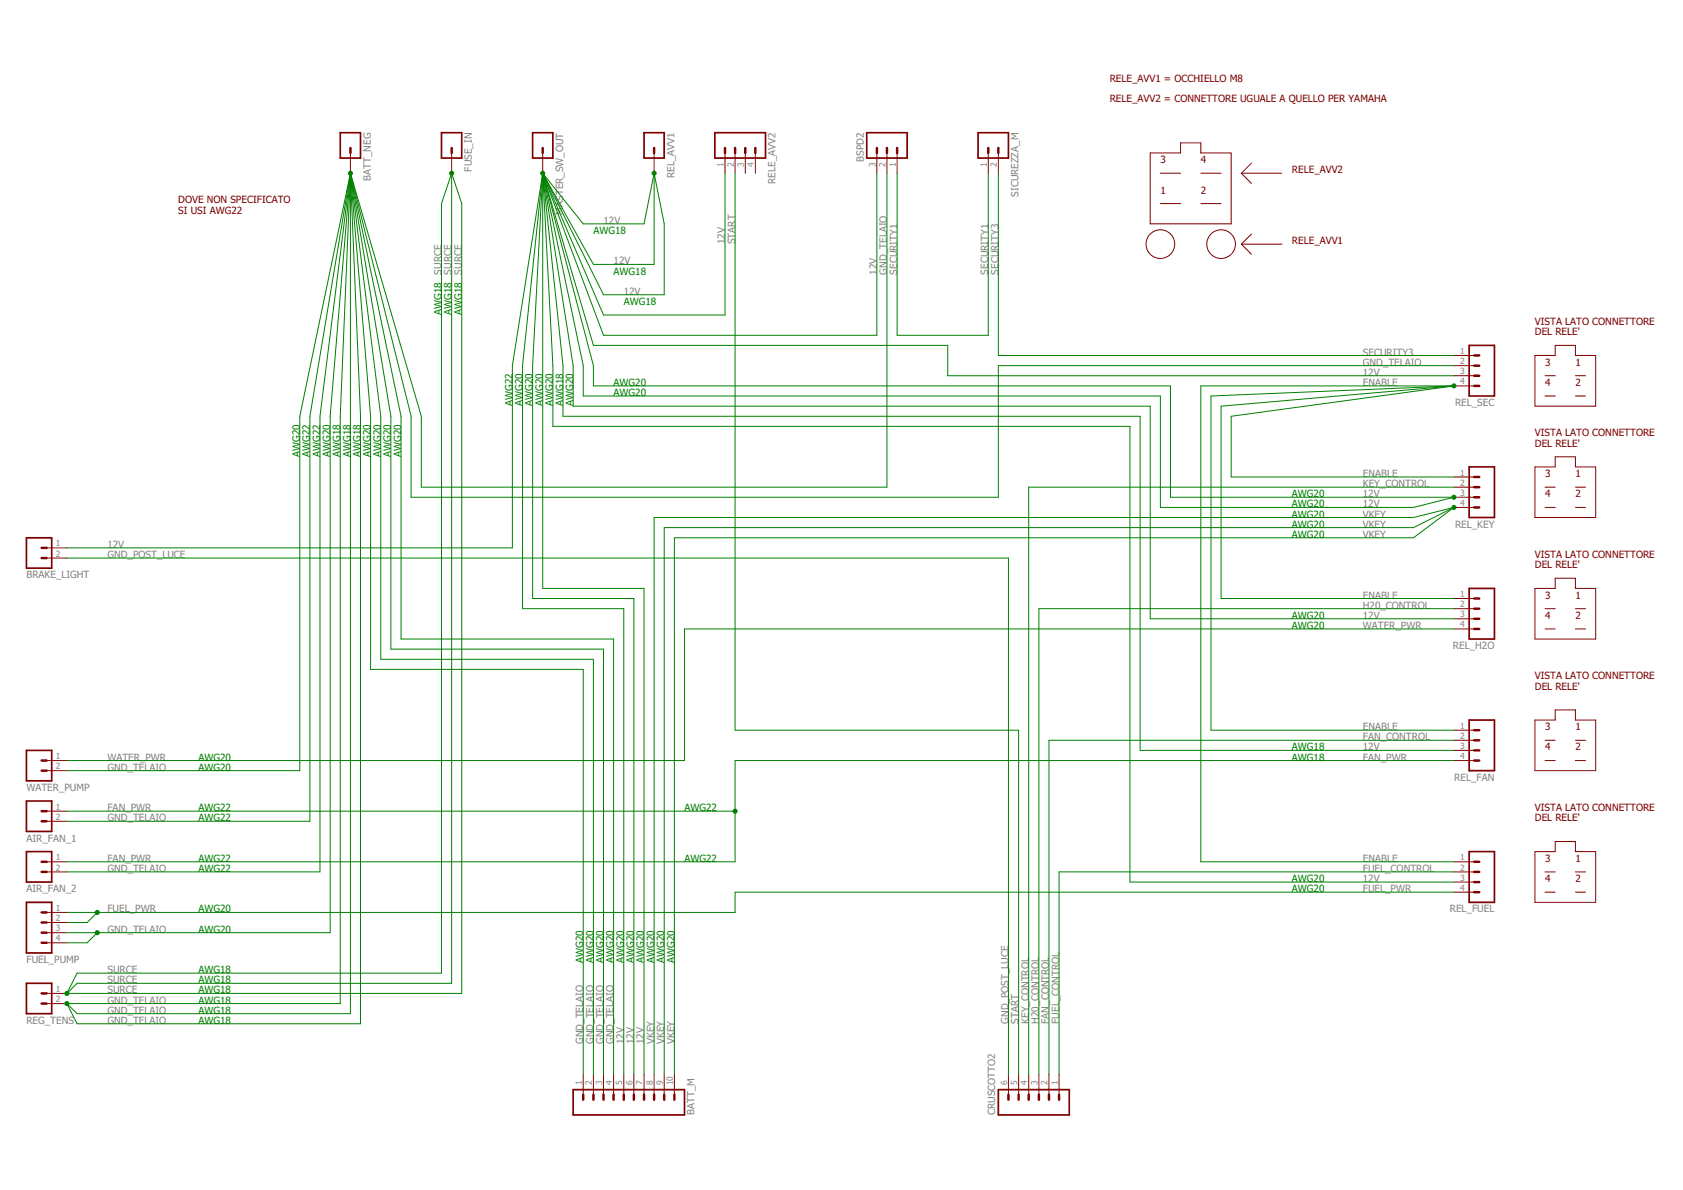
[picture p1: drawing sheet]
<svg xmlns="http://www.w3.org/2000/svg" width="420mm" height="297mm" viewBox="0 0 420 297" stroke-linecap="round" stroke-linejoin="round" font-family="sans-serif">
<g fill="none" stroke="#800000" stroke-width=".25">
<path d="M87.5 38.2v5M112.8 38.2v5M135.5 38.2v5M163.3 38.2v5M181 38.2v5M183.5 38.2v5M186.1 38.2v5M188.6 38.2v5M218.9 38.2v5M221.4 38.2v5M224 38.2v5M246.7 38.2v5"/>
<path d="M249.2 38.2v5M287.1 38.2h7.6v-2.5h5.1v2.5h7.6v17.7h-20.3zM289.7 43.2h5M289.7 50.8h5M299.8 43.2h5M299.8 50.8h5M309.9 43.2h10.1M309.9 43.2l2.5 2.6M312.4 40.7l-2.5 2.5M312.4 58.4l-2.5 2.5M309.9 60.9h10.1M309.9 60.9l2.5 2.6"/>
<path d="M363 88.7h5M363 93.8h5M363 91.3h5M363 96.3h5M383.2 88.7h5.1v-2.5h5v2.5h5.1v12.7h-15.2zM385.7 93.8h2.6M385.7 98.8h2.6M393.3 93.8h2.5M393.3 98.8h2.5M363 119.1h5M383.2 116.5h5.1v-2.5h5v2.5h5.1v12.7h-15.2zM11.6 136.8h5.1"/>
<path d="M11.6 139.3h5.1M363 121.6h5M363 126.7h5M363 124.1h5M385.7 121.6h2.6M385.7 126.7h2.6M393.3 121.6h2.5M393.3 126.7h2.5M363 151.9h5M363 157h5M363 149.4h5M363 154.5h5"/>
<path d="M383.2 146.9h5.1v-2.6h5v2.6h5.1v12.6h-15.2zM385.7 151.9h2.6M385.7 157h2.6M393.3 151.9h2.5M393.3 157h2.5M383.2 179.7h5.1v-2.5h5v2.5h5.1v12.7h-15.2zM11.6 192.4h5.1M11.6 189.8h5.1M363 184.8h5M363 189.8h5M363 182.3h5M363 187.3h5"/>
<path d="M385.7 184.8h2.6M385.7 189.8h2.6M393.3 184.8h2.5M393.3 189.8h2.5M11.6 217.6h5.1M11.6 202.5h5.1M11.6 205h5.1M11.6 215.1h5.1M363 217.6h5M363 215.1h5M383.2 212.6h5.1v-2.5h5v2.5h5.1v12.6h-15.2zM385.7 217.6h2.6"/>
<path d="M393.3 217.6h2.5M11.6 227.8h5.1M11.6 230.3h5.1M11.6 232.8h5.1M11.6 235.3h5.1M363 222.7h5M363 220.2h5M385.7 222.7h2.6M393.3 222.7h2.5M11.6 248h5.1M11.6 250.5h5.1M145.6 268.2v5"/>
<path d="M148.1 268.2v5M150.7 268.2v5M153.2 268.2v5M155.7 268.2v5M158.2 268.2v5M160.8 268.2v5M163.3 268.2v5M165.8 268.2v5M168.4 268.2v5M251.8 268.2v5M254.3 268.2v5M256.8 268.2v5"/>
<path d="M259.4 268.2v5M261.9 268.2v5M264.4 268.2v5"/>
<circle cx="289.7" cy="60.9" r="3.6"/>
<circle cx="304.8" cy="60.9" r="3.6"/>
</g>
<g fill="none" stroke="#800000" stroke-width=".42">
<path d="M84.9 33.1h5.1v6.4h-5.1zM110.2 33.1h5.1v6.4h-5.1zM133 33.1h5v6.4h-5zM160.8 33.1h5v6.4h-5zM178.5 33.1h12.6v6.4h-12.6zM216.4 33.1h10.1v6.4h-10.1zM244.2 33.1h7.6v6.4h-7.6zM366.8 86.2h6.3v12.6h-6.3zM366.8 116.5h6.3v12.7h-6.3zM6.6 134.2h6.3v7.6h-6.3zM366.8 146.9h6.3v12.6h-6.3zM366.8 179.7h6.3v12.7h-6.3z"/>
<path d="M6.6 199.9h6.3v7.6h-6.3zM6.6 187.3h6.3v7.6h-6.3zM6.6 212.6h6.3v7.6h-6.3zM366.8 212.6h6.3v12.6h-6.3zM6.6 225.2h6.3v12.7h-6.3zM6.6 245.4h6.3v7.6h-6.3zM143.1 272h27.8v6.3h-27.8zM249.2 272h17.7v6.3h-17.7z"/>
</g>
<g fill="none" stroke="#800000" stroke-width=".61">
<path d="M87.5 36.9v1.3M112.8 36.9v1.3M135.5 36.9v1.3M163.3 36.9v1.3M181 36.9v1.3M183.5 36.9v1.3M186.1 36.9v1.3M188.6 36.9v1.3M218.9 36.9v1.3M221.4 36.9v1.3M224 36.9v1.3M246.7 36.9v1.3"/>
<path d="M249.2 36.9v1.3M368 93.8h1.3M368 91.3h1.3M368 88.7h1.3M368 96.3h1.3M368 119.1h1.3M10.4 139.3h1.2M10.4 136.8h1.2M368 124.1h1.3M368 121.6h1.3M368 126.7h1.3M368 154.5h1.3"/>
<path d="M368 151.9h1.3M368 149.4h1.3M368 157h1.3M10.4 192.4h1.2M10.4 189.8h1.2M368 189.8h1.3M368 187.3h1.3M368 184.8h1.3M368 182.3h1.3M10.4 205h1.2M10.4 202.5h1.2M10.4 217.6h1.2"/>
<path d="M10.4 215.1h1.2M368 217.6h1.3M368 215.1h1.3M10.4 232.8h1.2M10.4 230.3h1.2M10.4 227.8h1.2M10.4 235.3h1.2M368 220.2h1.3M368 222.7h1.3M10.4 250.5h1.2M10.4 248h1.2M145.6 273.2v1.3"/>
<path d="M148.1 273.2v1.3M150.7 273.2v1.3M153.2 273.2v1.3M155.7 273.2v1.3M158.2 273.2v1.3M160.8 273.2v1.3M163.3 273.2v1.3M165.8 273.2v1.3M168.4 273.2v1.3M251.8 273.2v1.3M254.3 273.2v1.3M256.8 273.2v1.3"/>
<path d="M259.4 273.2v1.3M261.9 273.2v1.3M264.4 273.2v1.3"/>
</g>
<g fill="none" stroke="#008000" stroke-width=".25">
<path d="M87.5 43.2l-12.7 60.7v88.5h-58.1M87.5 43.2l-5.1 60.7v128.9h-65.7M87.5 43.2l-7.6 60.7v113.7h-63.2M87.5 43.2l15.1 60.7v20.2h146.6v-32.8h113.8M87.5 43.2l7.6 60.7v60.7h53v103.6M87.5 43.2l-2.6 60.7v146.6h-68.2M87.5 43.2l17.7 60.7v17.7h116.2v-78.4M87.5 43.2l10.1 60.7v58.1h53.1v106.2M87.5 43.2v209.8h-68.3l-2.5-2.5M87.5 43.2l2.5 60.7v151.6h-70.8l-2.5-5M87.5 43.2l-10.1 60.7v101.1h-60.7M87.5 43.2l5 60.7v63.2h53.1v101.1"/>
<path d="M87.5 43.2l12.6 60.7v55.6h53.1v108.7M112.8 43.2l2.5 7.6v197.2h-98.6M112.8 43.2v202.2h-93.6l-2.5 2.6M112.8 43.2l-2.6 7.6v192.1h-91l-2.5 5.1M135.5 43.2l12.6 48.1v5h144.1v27.8h70.8l-10.1 2.6h-63.2v-27.9h-144.1v-7.5zM135.5 43.2l15.2 40.5h68.2v-40.5M135.5 43.2v103.7h25.3v121.3M135.5 43.2l2.5 48.1v15.1h144.1v113.8h80.9M135.5 43.2l-2.5 48.1v58.1h25.2v118.8M135.5 43.2l-7.6 48.1v45.5h-111.2M135.5 43.2l15.2 30.4h15.1v-17.7l-2.5-12.7M135.5 43.2l10.1 12.7h15.2l2.5-12.7"/>
<path d="M135.5 43.2l15.2 35.4h30.3v-35.4M135.5 43.2l12.6 22.8h15.2v-22.8M135.5 43.2l12.6 43h88.5v7.6h126.4M135.5 43.2l5 48.1v12.6h144.1v83.4h78.4M135.5 43.2l7.6 48.1v10.1h144v53.1h75.9M135.5 43.2l-5 48.1v60.6h25.2v116.3M183.5 43.2v139.1h70.8v85.9M224 43.2v40.5h22.7v-40.5M249.2 43.2v45.5h113.8M363 96.3l-58.2 5.1v48h58.2M363 96.3h-63.2v118.8h63.2M363 96.3l-60.7 2.5v83.5h60.7"/>
<path d="M363 96.3l-55.6 7.6v15.2h55.6M16.7 139.3h235.1v128.9M363 121.6h-106.2v146.6M363 126.7l-10.1 2.5h-189.6v139M363 126.7l-10.1 5h-187.1v136.5M363 126.7l-10.1 7.5h-184.5v134M363 151.9h-103.6v116.3M363 157h-192.1v32.8h-154.2M363 189.8h-179.5v25.3h-166.8M363 184.8h-101.1v83.4M16.7 202.5h166.8M363 217.6h-98.6v50.6"/>
<path d="M24.3 232.8l-2.5 2.5h-5.1M24.3 227.8l-2.5 2.5h-5.1M363 222.7h-179.5v5.1h-166.8"/>
</g>
<g fill="#008000" stroke="#008000" stroke-width=".25">
<circle cx="87.5" cy="43.2" r=".51"/>
<circle cx="16.7" cy="250.5" r=".51"/>
<circle cx="24.3" cy="232.8" r=".51"/>
<circle cx="135.5" cy="43.2" r=".51"/>
<circle cx="363" cy="124.1" r=".51"/>
<circle cx="163.3" cy="43.2" r=".51"/>
<circle cx="183.5" cy="202.5" r=".51"/>
<circle cx="24.3" cy="227.8" r=".51"/>
<circle cx="363" cy="126.7" r=".51"/>
<circle cx="363" cy="96.3" r=".51"/>
<circle cx="112.8" cy="43.2" r=".51"/>
<circle cx="16.7" cy="248" r=".51"/>
</g>
<g font-size="2.5" fill="#800000">
<text x="277" y="20.5">RELE_AVV1 = OCCHIELLO M8</text>
<text x="277" y="25.6">RELE_AVV2 = CONNETTORE UGUALE A QUELLO PER YAMAHA</text>
<text x="289.7" y="40.7">3</text>
<text x="299.8" y="40.7">4</text>
<text x="322.5" y="43.2">RELE_AVV2</text>
<text x="44.5" y="50.7">DOVE NON SPECIFICATO</text>
<text x="44.5" y="53.4">SI USI AWG22</text>
<text x="289.7" y="48.3">1</text>
<text x="299.8" y="48.3">2</text>
<text x="322.5" y="60.9">RELE_AVV1</text>
<text x="383.2" y="81">VISTA LATO CONNETTORE</text>
<text x="383.2" y="83.7">DEL RELE'</text>
<text x="385.7" y="91.3">3</text>
<text x="393.3" y="91.3">1</text>
<text x="385.7" y="96.3">4</text>
<text x="393.3" y="96.3">2</text>
<text x="383.2" y="108.8">VISTA LATO CONNETTORE</text>
<text x="383.2" y="111.5">DEL RELE'</text>
<text x="385.7" y="119.1">3</text>
<text x="393.3" y="119.1">1</text>
<text x="385.7" y="124.1">4</text>
<text x="393.3" y="124.1">2</text>
<text x="383.2" y="139.2">VISTA LATO CONNETTORE</text>
<text x="383.2" y="141.8">DEL RELE'</text>
<text x="385.7" y="149.4">3</text>
<text x="393.3" y="149.4">1</text>
<text x="385.7" y="154.5">4</text>
<text x="393.3" y="154.5">2</text>
<text x="383.2" y="169.5">VISTA LATO CONNETTORE</text>
<text x="383.2" y="172.1">DEL RELE'</text>
<text x="385.7" y="182.3">3</text>
<text x="393.3" y="182.3">1</text>
<text x="385.7" y="187.3">4</text>
<text x="393.3" y="187.3">2</text>
<text x="383.2" y="202.4">VISTA LATO CONNETTORE</text>
<text x="383.2" y="205">DEL RELE'</text>
<text x="385.7" y="215.1">3</text>
<text x="393.3" y="215.1">1</text>
<text x="385.7" y="220.2">4</text>
<text x="393.3" y="220.2">2</text>
</g>
<g font-size="2.5" fill="#808080">
<text x="215.6" y="40.4" transform="rotate(-90 215.6 40.4)">BSPD2</text>
<text x="92.5" y="45.1" transform="rotate(-90 92.5 45.1)">BATT_NEG</text>
<text x="117.8" y="42.8" transform="rotate(-90 117.8 42.8)">FUSE_IN</text>
<text x="168.4" y="44.5" transform="rotate(-90 168.4 44.5)">REL_AV 1</text>
<text x="193.6" y="45.9" transform="rotate(-90 193.6 45.9)">RELE_AV 2</text>
<text x="140.6" y="53.6" transform="rotate(-90 140.6 53.6)">MASTER_SW_OUT</text>
<text x="254.3" y="49.1" transform="rotate(-90 254.3 49.1)">SICUREZZA_M</text>
<text x="150.7" y="55.9">12V</text>
<text x="153.2" y="66">12V</text>
<text x="181" y="60.9" transform="rotate(-90 181 60.9)">12V</text>
<text x="183.5" y="60.9" transform="rotate(-90 183.5 60.9)">START</text>
<text x="110.2" y="68.5" transform="rotate(-90 110.2 68.5)">SURCE</text>
<text x="112.7" y="68.5" transform="rotate(-90 112.7 68.5)">SURCE</text>
<text x="115.3" y="68.5" transform="rotate(-90 115.3 68.5)">SURCE</text>
<text x="218.9" y="68.5" transform="rotate(-90 218.9 68.5)">12V</text>
<text x="221.4" y="68.5" transform="rotate(-90 221.4 68.5)">GND_TELAIO</text>
<text x="224" y="68.5" transform="rotate(-90 224 68.5)">SECURITY1</text>
<text x="246.7" y="68.5" transform="rotate(-90 246.7 68.5)">SECURITY1</text>
<text x="249.2" y="68.5" transform="rotate(-90 249.2 68.5)">SECURITY3</text>
<text x="155.7" y="73.6">12V</text>
<text x="340.2" y="88.7">SECURITY3</text>
<text x="340.2" y="91.3">GND_TELAIO</text>
<text x="340.2" y="93.8">12V</text>
<text x="340.2" y="96.3">ENABLE</text>
<text x="363.2" y="101.4">REL_SEC</text>
<text x="340.2" y="119.1">ENABLE</text>
<text x="340.2" y="124.1">12V</text>
<text x="340.2" y="121.6">KEY_CONTROL</text>
<text x="340.2" y="126.7">12V</text>
<text x="340.2" y="129.2">VKEY</text>
<text x="340.2" y="131.7">VKEY</text>
<text x="363.2" y="131.7">REL_KEY</text>
<text x="26.8" y="136.8">12V</text>
<text x="340.2" y="134.2">VKEY</text>
<text x="26.8" y="139.3">GND_POST_LUCE</text>
<text x="6.6" y="144.4">BRAKE_LIGHT</text>
<text x="340.2" y="149.4">ENABLE</text>
<text x="340.2" y="154.5">12V</text>
<text x="340.2" y="151.9">H20_CONTROL</text>
<text x="340.2" y="157">WATER_PWR</text>
<text x="362.7" y="162">REL_H2O</text>
<text x="340.2" y="184.8">FAN_CONTROL</text>
<text x="340.2" y="182.3">ENABLE</text>
<text x="26.8" y="189.8">WATER_PWR</text>
<text x="340.2" y="187.3">12V</text>
<text x="340.2" y="189.8">FAN_PWR</text>
<text x="6.6" y="197.4">WATER_PUMP</text>
<text x="26.8" y="192.4">GND_TELAIO</text>
<text x="363.1" y="194.9">REL_FAN</text>
<text x="26.8" y="202.5">FAN_PWR</text>
<text x="26.8" y="205">GND_TELAIO</text>
<text x="6.6" y="210.1">AIR_FAN_1</text>
<text x="26.8" y="215.1">FAN_PWR</text>
<text x="340.2" y="215.1">ENABLE</text>
<text x="26.8" y="217.6">GND_TELAIO</text>
<text x="340.2" y="220.2">12V</text>
<text x="340.2" y="217.6">FUEL_CONTROL</text>
<text x="6.6" y="222.7">AIR_FAN_2</text>
<text x="26.8" y="227.8">FUEL_PWR</text>
<text x="340.2" y="222.7">FUEL_PWR</text>
<text x="362" y="227.8">REL_FUEL</text>
<text x="26.8" y="232.8">GND_TELAIO</text>
<text x="6.6" y="240.4">FUEL_PUMP</text>
<text x="26.8" y="242.9">SURCE</text>
<text x="26.8" y="245.4">SURCE</text>
<text x="26.8" y="250.5">GND_TELAIO</text>
<text x="26.8" y="248">SURCE</text>
<text x="6.6" y="255.6">REG_TENS</text>
<text x="26.8" y="253">GND_TELAIO</text>
<text x="26.8" y="255.6">GND_TELAIO</text>
<text x="251.8" y="255.6" transform="rotate(-90 251.8 255.6)">GND_POST_LUCE</text>
<text x="254.3" y="255.6" transform="rotate(-90 254.3 255.6)">START</text>
<text x="256.8" y="255.6" transform="rotate(-90 256.8 255.6)">KEY_CONTROL</text>
<text x="259.3" y="255.6" transform="rotate(-90 259.3 255.6)">H20_CONTROL</text>
<text x="261.9" y="255.6" transform="rotate(-90 261.9 255.6)">FAN_CONTROL</text>
<text x="264.4" y="255.6" transform="rotate(-90 264.4 255.6)">FUEL_CONTROL</text>
<text x="145.6" y="260.6" transform="rotate(-90 145.6 260.6)">GND_TELAIO</text>
<text x="148.1" y="260.6" transform="rotate(-90 148.1 260.6)">GND_TELAIO</text>
<text x="150.7" y="260.6" transform="rotate(-90 150.7 260.6)">GND_TELAIO</text>
<text x="153.2" y="260.6" transform="rotate(-90 153.2 260.6)">GND_TELAIO</text>
<text x="155.7" y="260.6" transform="rotate(-90 155.7 260.6)">12V</text>
<text x="158.2" y="260.6" transform="rotate(-90 158.2 260.6)">12V</text>
<text x="160.8" y="260.6" transform="rotate(-90 160.8 260.6)">12V</text>
<text x="163.3" y="260.6" transform="rotate(-90 163.3 260.6)">VKEY</text>
<text x="165.8" y="260.6" transform="rotate(-90 165.8 260.6)">VKEY</text>
<text x="168.4" y="260.6" transform="rotate(-90 168.4 260.6)">VKEY</text>
<text x="173.4" y="278.3" transform="rotate(-90 173.4 278.3)">BATT_M</text>
<text x="248.5" y="278.3" transform="rotate(-90 248.5 278.3)">CRUSCOTTO2</text>
</g>
<g font-size="2.5" fill="#008000">
<text x="148.1" y="58.4">AWG18</text>
<text x="153.2" y="68.5">AWG18</text>
<text x="155.7" y="76.1">AWG18</text>
<text x="110.2" y="78.6" transform="rotate(-90 110.2 78.6)">AWG18</text>
<text x="112.7" y="78.6" transform="rotate(-90 112.7 78.6)">AWG18</text>
<text x="115.3" y="78.6" transform="rotate(-90 115.3 78.6)">AWG18</text>
<text x="127.9" y="101.4" transform="rotate(-90 127.9 101.4)">AWG22</text>
<text x="130.4" y="101.4" transform="rotate(-90 130.4 101.4)">AWG20</text>
<text x="133" y="101.4" transform="rotate(-90 133 101.4)">AWG20</text>
<text x="135.5" y="101.4" transform="rotate(-90 135.5 101.4)">AWG20</text>
<text x="138" y="101.4" transform="rotate(-90 138 101.4)">AWG20</text>
<text x="140.6" y="101.4" transform="rotate(-90 140.6 101.4)">AWG18</text>
<text x="143.1" y="101.4" transform="rotate(-90 143.1 101.4)">AWG20</text>
<text x="153.2" y="96.3">AWG20</text>
<text x="153.2" y="98.9">AWG20</text>
<text x="74.8" y="114" transform="rotate(-90 74.8 114)">AWG20</text>
<text x="77.4" y="114" transform="rotate(-90 77.4 114)">AWG22</text>
<text x="79.9" y="114" transform="rotate(-90 79.9 114)">AWG22</text>
<text x="82.4" y="114" transform="rotate(-90 82.4 114)">AWG20</text>
<text x="84.9" y="114" transform="rotate(-90 84.9 114)">AWG18</text>
<text x="87.5" y="114" transform="rotate(-90 87.5 114)">AWG18</text>
<text x="90" y="114" transform="rotate(-90 90 114)">AWG18</text>
<text x="92.5" y="114" transform="rotate(-90 92.5 114)">AWG20</text>
<text x="95.1" y="114" transform="rotate(-90 95.1 114)">AWG20</text>
<text x="97.6" y="114" transform="rotate(-90 97.6 114)">AWG20</text>
<text x="100.1" y="114" transform="rotate(-90 100.1 114)">AWG20</text>
<text x="322.5" y="124.1">AWG20</text>
<text x="322.5" y="126.7">AWG20</text>
<text x="322.5" y="129.2">AWG20</text>
<text x="322.5" y="131.7">AWG20</text>
<text x="322.5" y="134.2">AWG20</text>
<text x="322.5" y="154.5">AWG20</text>
<text x="322.5" y="157">AWG20</text>
<text x="49.6" y="189.8">AWG20</text>
<text x="322.5" y="189.8">AWG18</text>
<text x="322.5" y="187.3">AWG18</text>
<text x="49.6" y="192.4">AWG20</text>
<text x="49.6" y="202.5">AWG22</text>
<text x="170.9" y="202.5">AWG22</text>
<text x="49.6" y="205">AWG22</text>
<text x="49.6" y="215.1">AWG22</text>
<text x="170.9" y="215.1">AWG22</text>
<text x="49.6" y="217.6">AWG22</text>
<text x="322.5" y="220.2">AWG20</text>
<text x="49.6" y="227.8">AWG20</text>
<text x="322.5" y="222.7">AWG20</text>
<text x="49.6" y="232.8">AWG20</text>
<text x="49.6" y="242.9">AWG18</text>
<text x="49.6" y="245.4">AWG18</text>
<text x="145.6" y="240.4" transform="rotate(-90 145.6 240.4)">AWG20</text>
<text x="148.1" y="240.4" transform="rotate(-90 148.1 240.4)">AWG20</text>
<text x="150.7" y="240.4" transform="rotate(-90 150.7 240.4)">AWG20</text>
<text x="153.2" y="240.4" transform="rotate(-90 153.2 240.4)">AWG20</text>
<text x="155.7" y="240.4" transform="rotate(-90 155.7 240.4)">AWG20</text>
<text x="158.2" y="240.4" transform="rotate(-90 158.2 240.4)">AWG20</text>
<text x="160.8" y="240.4" transform="rotate(-90 160.8 240.4)">AWG20</text>
<text x="163.3" y="240.4" transform="rotate(-90 163.3 240.4)">AWG20</text>
<text x="165.8" y="240.4" transform="rotate(-90 165.8 240.4)">AWG20</text>
<text x="168.4" y="240.4" transform="rotate(-90 168.4 240.4)">AWG20</text>
<text x="49.6" y="250.5">AWG18</text>
<text x="49.6" y="248">AWG18</text>
<text x="49.6" y="253">AWG18</text>
<text x="49.6" y="255.6">AWG18</text>
</g>
<g font-size="2.1" fill="#808080">
<text x="180.6" y="41.7" transform="rotate(-90 180.6 41.7)">1</text>
<text x="183.2" y="41.7" transform="rotate(-90 183.2 41.7)">2</text>
<text x="185.7" y="41.7" transform="rotate(-90 185.7 41.7)">3</text>
<text x="188.2" y="41.7" transform="rotate(-90 188.2 41.7)">4</text>
<text x="218.6" y="41.7" transform="rotate(-90 218.6 41.7)">3</text>
<text x="221.1" y="41.7" transform="rotate(-90 221.1 41.7)">2</text>
<text x="223.6" y="41.7" transform="rotate(-90 223.6 41.7)">1</text>
<text x="246.4" y="41.7" transform="rotate(-90 246.4 41.7)">1</text>
<text x="248.9" y="41.7" transform="rotate(-90 248.9 41.7)">2</text>
<text x="364.5" y="88.4">1</text>
<text x="364.5" y="90.9">2</text>
<text x="364.5" y="93.4">3</text>
<text x="364.5" y="96">4</text>
<text x="364.5" y="118.7">1</text>
<text x="364.5" y="121.2">2</text>
<text x="364.5" y="123.8">3</text>
<text x="364.5" y="126.3">4</text>
<text x="14" y="136.4">1</text>
<text x="14" y="138.9">2</text>
<text x="364.5" y="149">1</text>
<text x="364.5" y="151.6">2</text>
<text x="364.5" y="154.1">3</text>
<text x="364.5" y="156.6">4</text>
<text x="364.5" y="181.9">1</text>
<text x="364.5" y="184.4">2</text>
<text x="14" y="189.5">1</text>
<text x="364.5" y="187">3</text>
<text x="364.5" y="189.5">4</text>
<text x="14" y="192">2</text>
<text x="14" y="202.1">1</text>
<text x="14" y="204.7">2</text>
<text x="14" y="214.8">1</text>
<text x="364.5" y="214.8">1</text>
<text x="14" y="217.3">2</text>
<text x="364.5" y="217.3">2</text>
<text x="364.5" y="219.8">3</text>
<text x="14" y="227.4">1</text>
<text x="364.5" y="222.3">4</text>
<text x="14" y="229.9">2</text>
<text x="14" y="232.5">3</text>
<text x="14" y="235">4</text>
<text x="14" y="247.6">1</text>
<text x="14" y="250.1">2</text>
<text x="145.3" y="270.9" transform="rotate(-90 145.3 270.9)">1</text>
<text x="147.8" y="270.9" transform="rotate(-90 147.8 270.9)">2</text>
<text x="150.3" y="270.9" transform="rotate(-90 150.3 270.9)">3</text>
<text x="152.8" y="270.9" transform="rotate(-90 152.8 270.9)">4</text>
<text x="155.4" y="270.9" transform="rotate(-90 155.4 270.9)">5</text>
<text x="157.9" y="270.9" transform="rotate(-90 157.9 270.9)">6</text>
<text x="160.4" y="270.9" transform="rotate(-90 160.4 270.9)">7</text>
<text x="162.9" y="270.9" transform="rotate(-90 162.9 270.9)">8</text>
<text x="165.5" y="270.9" transform="rotate(-90 165.5 270.9)">9</text>
<text x="168" y="270.9" transform="rotate(-90 168 270.9)">10</text>
<text x="251.4" y="270.9" transform="rotate(-90 251.4 270.9)">6</text>
<text x="253.9" y="270.9" transform="rotate(-90 253.9 270.9)">5</text>
<text x="256.5" y="270.9" transform="rotate(-90 256.5 270.9)">4</text>
<text x="259" y="270.9" transform="rotate(-90 259 270.9)">3</text>
<text x="261.5" y="270.9" transform="rotate(-90 261.5 270.9)">2</text>
<text x="264" y="270.9" transform="rotate(-90 264 270.9)">1</text>
</g>
</svg>
